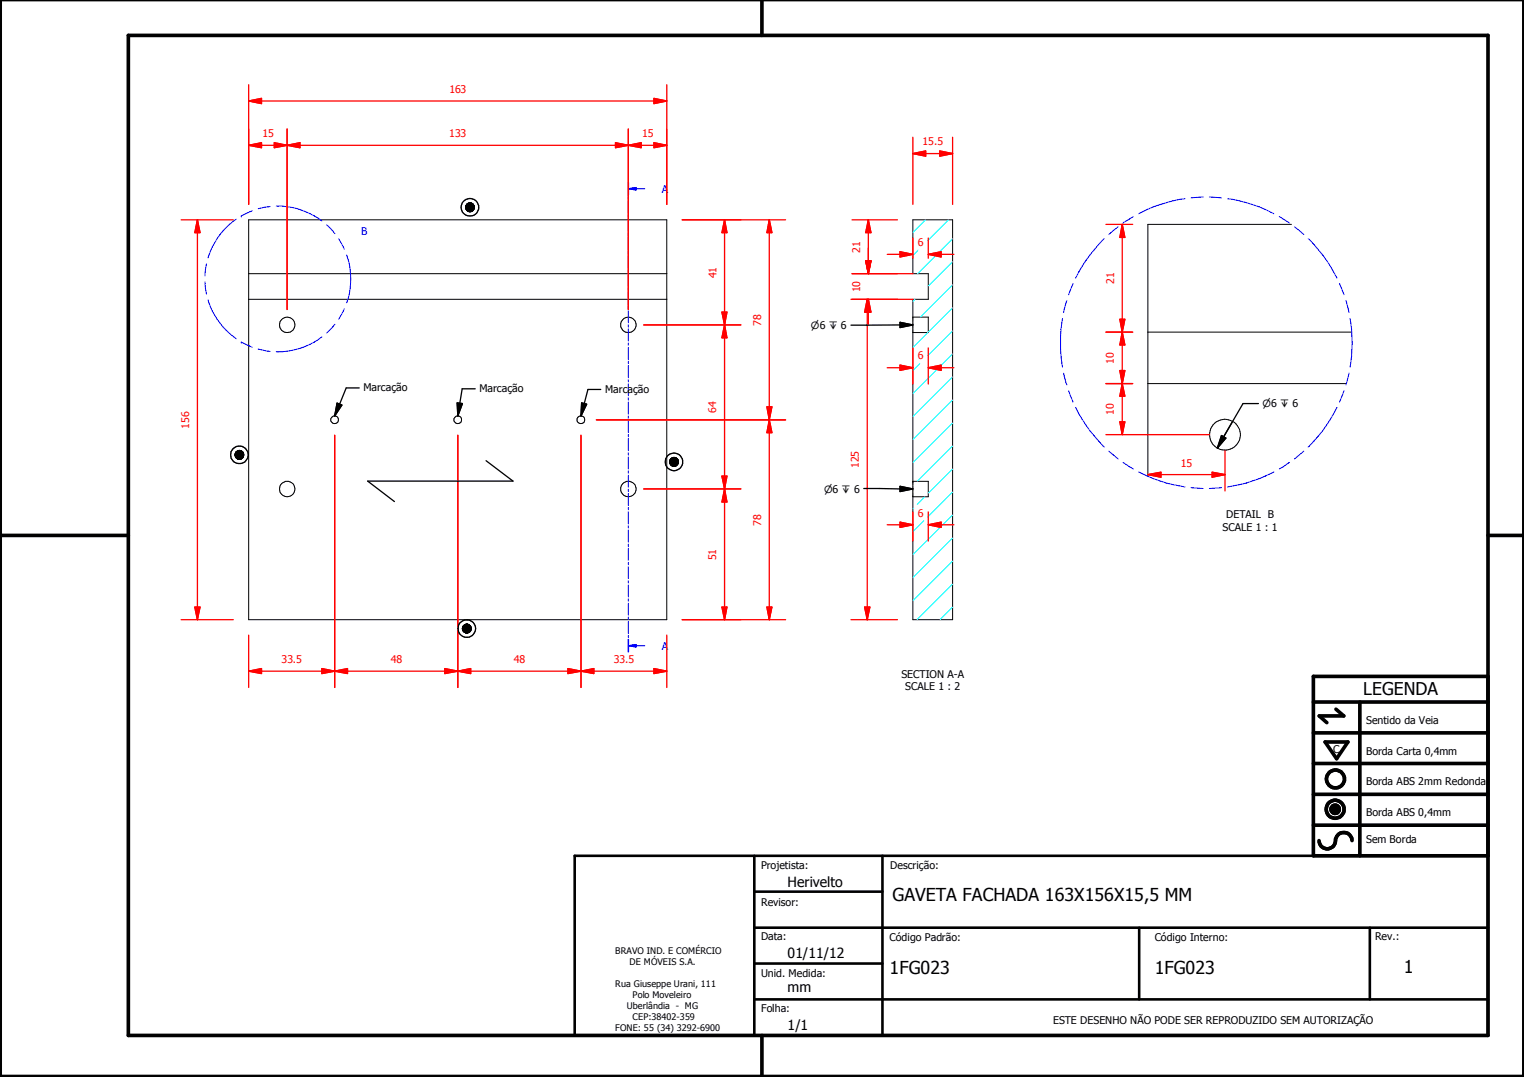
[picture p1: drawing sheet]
<svg xmlns="http://www.w3.org/2000/svg" width="297mm" height="210mm" viewBox="0 0 297 210" stroke-linecap="round" stroke-linejoin="round" font-family="sans-serif">
<g fill="none" stroke="#000" stroke-width=".19">
<path d="M90.9 39.9l1.4 .1zM91 39.8l1.3 .1zM91 39.8h1.2zM91.1 39.7l1.1 .1h-1.2zM91.1 39.7l1.1 .1zM91.1 39.7h1zM91.2 39.7h.9zM91.2 39.7h.8zM91.3 39.6l.7 .1zM91.3 39.6h.6zM91.4 39.6h.5zM91.4 39.6h.4z"/>
<path d="M91.5 39.5l.3 .1zM91.5 39.5h.2zM48.5 53.3h81.5M48.5 58.3h81.5M48.5 42.8h81.5v78h-81.5zM90.8 40.4l1.7 .1h-1.7zM90.8 40.4h1.7v.1zM90.8 40.3l1.7 .1zM90.8 40.2l1.7 .1zM90.8 40.5h1.7zM90.8 40.5l1.6 .1zM90.8 40.6h1.6v.1z"/>
<path d="M90.8 40.6l1.6 .1h-1.6zM90.8 40.1l1.6 .1zM90.8 40.7h1.6zM90.8 40.7l1.6 .1zM90.8 40l1.6 .1zM90.8 40.8h1.6zM90.8 40.8h1.5zM90.9 40h1.5zM90.9 40.8h1.4zM90.9 40.8l1.4 .1zM90.9 40.9h1.4zM90.9 40.9l1.3 .1z"/>
<path d="M91 41h1.2zM91 41l1.1 .1zM91.1 41.1h1zM91.1 41.1h.9zM91.2 41.1h.8zM91.2 41.1l.7 .1zM91.3 41.2h.6zM91.4 41.2h.5zM91.4 41.2h.4zM91.4 41.2h.3zM91.5 41.2h.2zM177.9 42.8h7.8v78h-7.8v-62.5h3v-5h-3z"/>
<path d="M251.7 43.7h-28v49.1M177.9 61.8h3v3h-3M223.7 74.8h38.7M223.7 64.7h39.8M45.8 88.6l1.7 .1zM45.8 88.6h1.7zM45.8 88.7l1.7 .1zM45.8 88.5l1.7 .1zM45.8 88.8h1.7zM45.8 88.8l1.7 .1zM45.9 88.4l1.6 .1zM45.9 88.3l1.6 .1z"/>
<path d="M45.9 88.9l1.6 .1zM45.9 89h1.6zM45.9 89l1.5 .1zM45.9 88.2l1.6 .1zM45.9 89.1h1.5zM45.9 89.1l1.4 .1zM46 88.1l1.4 .1zM46 88.1h1.3zM46 89.2h1.3zM46 89.2l1.2 .1zM46.1 88l1.2 .1h-1.3zM46.1 88l1.2 .1z"/>
<path d="M46.1 88h1.1zM46.1 89.3h1.1zM46.2 88h1zM46.2 89.3h1zM46.2 89.3l.9 .1zM46.3 87.9l.9 .1zM46.3 89.4h.8zM46.3 89.4h.7zM46.3 87.9h.8zM46.3 87.9h.7zM46.3 89.4l.6 .1zM46.4 87.8l.6 .1z"/>
<path d="M46.4 87.8h.5zM46.4 89.5h.5zM46.4 89.5h.4zM46.5 87.8h.4zM46.5 87.8h.3zM46.5 89.5h.3zM46.6 87.8h.2zM46.6 89.5h.2zM130.5 90l1.7 .1zM130.5 89.9l1.7 .1h-1.7zM130.5 89.9h1.7v.1zM130.5 90.1h1.7v.1z"/>
<path d="M130.5 90.1l1.7 .1h-1.6zM130.6 89.8l1.6 .1zM130.6 90.2h1.6zM130.6 90.2l1.6 .1zM130.6 89.7l1.6 .1zM130.6 89.7h1.6zM130.6 90.3h1.6zM130.6 90.3l1.5 .1zM130.6 89.6l1.6 .1zM130.6 89.6h1.5zM130.6 90.4h1.5zM130.6 90.4l1.4 .1z"/>
<path d="M130.7 89.5l1.4 .1zM130.7 90.5h1.3zM130.7 90.5l1.3 .1zM130.7 89.5h1.3zM130.7 90.6h1.3zM130.7 90.6h1.2zM130.8 89.4l1.2 .1zM130.8 89.4h1.1zM130.8 90.6h1.1zM130.8 90.6l1.1 .1zM130.9 89.3l1 .1zM130.9 89.3h1z"/>
<path d="M130.9 90.7h1zM130.9 90.7l.9 .1zM131 89.3h.9zM131 90.8h.8zM131 90.8h.7zM131 89.2l.8 .1zM131 89.2h.7zM131 90.8h.6zM131.1 89.2h.6zM131.1 89.2h.5zM131.1 90.8h.5zM131.1 90.8h.4z"/>
<path d="M131.2 89.2h.4zM131.2 89.2h.3zM131.2 90.8h.3zM131.3 89.2h.2zM131.3 90.8h.2zM177.9 93.8h.1M177.9 93.8h3v3h-3M90.1 122.5l1.7 .1zM90.1 122.4l1.7 .1zM90.1 122.6l1.7 .1zM90.2 122.3l1.6 .1zM90.2 122.7h1.6z"/>
<path d="M90.2 122.7l1.6 .1zM90.2 122.2l1.6 .1h-1.6zM90.2 122.2h1.6v.1zM90.2 122.2h1.6zM90.2 122.8l1.6 .1zM90.2 122.9h1.6zM90.2 122.9h1.5zM90.3 122.1l1.5 .1zM90.3 122.9h1.4zM90.3 122.9l1.3 .1zM90.3 122l1.4 .1zM90.3 123h1.3z"/>
<path d="M90.3 123l1.3 .1zM90.3 122h1.3zM90.3 123.1h1.3zM90.3 123.1h1.2zM90.4 121.9l1.2 .1h-1.3zM90.4 121.9l1.2 .1zM90.4 121.9h1.1zM90.4 123.1h1.1zM90.4 123.1l1.1 .1zM90.5 121.8l1 .1zM90.5 121.8h1zM90.5 123.2h1z"/>
<path d="M90.5 123.2h.9zM90.6 121.8h.9zM90.6 123.2h.8zM90.6 123.2l.8 .1zM90.6 121.7l.8 .1zM90.6 121.7h.8zM90.6 123.3h.8zM90.6 123.3h.6zM90.7 121.7h.7zM90.7 121.7h.5zM90.7 123.3h.5zM90.7 123.3h.4z"/>
<path d="M90.8 121.7h.4zM90.8 121.7h.3zM90.8 123.3h.3zM90.8 123.3l.3 .1zM90.9 121.7h.2zM90.9 123.4h.2zM259.4 157.6l1.6 .1zM259.4 157.7l1.6 .1zM259.4 157.8l1.6 .1zM259.4 157.9h1.6v.1zM259.4 157.9l1.6 .1h-1.5zM259.4 157.6h1.6z"/>
<path d="M259.5 158h1.5zM259.5 158l1.4 .1zM259.5 157.5l1.5 .1zM259.5 158.1h1.4zM259.5 157.4l1.5 .1zM259.5 158.1l1.4 .1zM259.5 157.3l1.4 .1zM259.6 158.2h1.3zM259.6 158.2h1.2zM259.6 157.2l1.3 .1zM259.6 158.2l1.2 .1zM259.6 157.2h1.3z"/>
<path d="M259.7 158.3h1.1zM259.7 158.3l1 .1zM259.7 157.1l1.1 .1zM259.7 157.1h1.1zM259.8 158.4h.9zM259.8 158.4h.8zM259.8 157.1h1zM259.8 157.1h.9zM259.8 158.4l.8 .1zM259.8 157l.9 .1zM259.8 157h.8zM259.9 158.5h.7z"/>
<path d="M259.9 158.5h.6zM259.9 157h.7zM260 158.5h.5zM260 158.5h.4zM260 157h.6zM260.1 158.5h.3zM260.1 158.5h.2zM260.1 156.9l.4 .1zM260.1 156.9h.3zM260.1 156.9h.2z"/>
<circle cx="56" cy="63.3" r="1.52"/>
<circle cx="122.5" cy="63.3" r="1.51"/>
<circle cx="56" cy="95.3" r="1.51"/>
<circle cx="65.2" cy="81.8" r=".75"/>
<circle cx="89.2" cy="81.8" r=".75"/>
<circle cx="113.2" cy="81.8" r=".77"/>
<circle cx="122.5" cy="95.3" r="1.5"/>
<circle cx="238.8" cy="84.7" r="3"/>
</g>
<g fill="#000">
<path d="M90.9 39.9l1.4 .1zM91 39.8l1.3 .1zM91 39.8h1.2zM91.1 39.7l1.1 .1h-1.2zM91.1 39.7l1.1 .1zM91.1 39.7h1zM91.2 39.7h.9zM91.2 39.7h.8zM91.3 39.6l.7 .1zM91.3 39.6h.6zM91.4 39.6h.5zM91.4 39.6h.4z"/>
<path d="M91.5 39.5l.3 .1zM91.5 39.5h.2zM90.8 40.4l1.7 .1h-1.7zM90.8 40.4h1.7v.1zM90.8 40.3l1.7 .1zM90.8 40.2l1.7 .1zM90.8 40.1l1.6 .1zM90.8 40l1.6 .1zM90.9 40h1.5zM91.4 41.2h.3zM91.5 41.2h.2zM91.4 41.2h.4z"/>
<path d="M91.3 41.2h.6zM91.4 41.2h.5zM91.2 41.1l.7 .1zM91.1 41.1h.9zM91.2 41.1h.8zM91 41l1.1 .1zM91.1 41.1h1zM91 41h1.2zM90.9 40.9l1.3 .1zM90.9 40.8l1.4 .1zM90.9 40.9h1.4zM90.8 40.8h1.5z"/>
<path d="M90.9 40.8h1.4zM90.8 40.7l1.6 .1zM90.8 40.8h1.6zM90.8 40.5l1.6 .1zM90.8 40.6h1.6v.1zM90.8 40.6l1.6 .1h-1.6zM90.8 40.7h1.6zM90.8 40.5h1.7zM45.8 88.6l1.7 .1zM45.8 88.6h1.7zM45.8 88.5l1.7 .1zM45.9 88.4l1.6 .1z"/>
<path d="M45.9 88.3l1.6 .1zM45.9 88.2l1.6 .1zM46 88.1l1.4 .1zM46 88.1h1.3zM46.1 88l1.2 .1h-1.3zM46.1 88l1.2 .1zM46.1 88h1.1zM46.2 88h1zM46.3 87.9l.9 .1zM46.3 87.9h.8zM46.3 87.9h.7zM46.4 87.8l.6 .1z"/>
<path d="M46.4 87.8h.5zM46.5 87.8h.4zM46.5 87.8h.3zM46.6 87.8h.2zM46.5 89.5h.3zM46.6 89.5h.2zM46.4 89.5h.4zM46.3 89.4l.6 .1zM46.4 89.5h.5zM46.3 89.4h.7zM46.2 89.3l.9 .1zM46.3 89.4h.8z"/>
<path d="M46.1 89.3h1.1zM46.2 89.3h1zM46 89.2l1.2 .1zM46 89.2h1.3zM45.9 89.1l1.4 .1zM45.9 89l1.5 .1zM45.9 89.1h1.5zM45.8 88.8l1.7 .1zM45.9 88.9l1.6 .1zM45.9 89h1.6zM45.8 88.7l1.7 .1zM45.8 88.8h1.7z"/>
<path d="M130.5 90l1.7 .1zM130.5 89.9l1.7 .1h-1.7zM130.5 89.9h1.7v.1zM130.6 89.8l1.6 .1zM130.6 89.7l1.6 .1zM130.6 89.7h1.6zM130.6 89.6l1.6 .1zM130.6 89.6h1.5zM130.7 89.5l1.4 .1zM130.7 89.5h1.3zM130.8 89.4l1.2 .1zM130.8 89.4h1.1z"/>
<path d="M130.9 89.3l1 .1zM130.9 89.3h1zM131 89.3h.9zM131 89.2l.8 .1zM131 89.2h.7zM131.1 89.2h.6zM131.1 89.2h.5zM131.2 89.2h.4zM131.2 89.2h.3zM131.3 89.2h.2zM131.2 90.8h.3zM131.3 90.8h.2z"/>
<path d="M131.1 90.8h.4zM131 90.8h.6zM131.1 90.8h.5zM131 90.8h.7zM130.9 90.7l.9 .1zM131 90.8h.8zM130.8 90.6l1.1 .1zM130.9 90.7h1zM130.7 90.6h1.2zM130.8 90.6h1.1zM130.7 90.5l1.3 .1zM130.7 90.6h1.3z"/>
<path d="M130.6 90.4l1.4 .1zM130.7 90.5h1.3zM130.6 90.3l1.5 .1zM130.6 90.4h1.5zM130.6 90.2l1.6 .1zM130.6 90.3h1.6zM130.5 90.1h1.7v.1zM130.5 90.1l1.7 .1h-1.6zM130.6 90.2h1.6zM90.1 122.5l1.7 .1zM90.1 122.4l1.7 .1zM90.2 122.3l1.6 .1z"/>
<path d="M90.2 122.2l1.6 .1h-1.6zM90.2 122.2h1.6v.1zM90.2 122.2h1.6zM90.3 122.1l1.5 .1zM90.3 122l1.4 .1zM90.3 122h1.3zM90.4 121.9l1.2 .1h-1.3zM90.4 121.9l1.2 .1zM90.4 121.9h1.1zM90.5 121.8l1 .1zM90.5 121.8h1zM90.6 121.8h.9z"/>
<path d="M90.6 121.7l.8 .1zM90.6 121.7h.8zM90.7 121.7h.7zM90.7 121.7h.5zM90.8 121.7h.4zM90.8 121.7h.3zM90.9 121.7h.2zM90.8 123.3l.3 .1zM90.9 123.4h.2zM90.7 123.3h.4zM90.8 123.3h.3zM90.6 123.3h.6z"/>
<path d="M90.7 123.3h.5zM90.6 123.2l.8 .1zM90.6 123.3h.8zM90.5 123.2h.9zM90.6 123.2h.8zM90.4 123.1l1.1 .1zM90.5 123.2h1zM90.3 123.1h1.2zM90.4 123.1h1.1zM90.3 123l1.3 .1zM90.3 123.1h1.3zM90.3 122.9l1.3 .1z"/>
<path d="M90.3 123h1.3zM90.2 122.9h1.5zM90.3 122.9h1.4zM90.2 122.7l1.6 .1zM90.2 122.8l1.6 .1zM90.2 122.9h1.6zM90.1 122.6l1.7 .1zM90.2 122.7h1.6zM259.4 157.6h1.6zM259.5 157.5l1.5 .1zM259.5 157.4l1.5 .1zM259.5 157.3l1.4 .1z"/>
<path d="M259.6 157.2l1.3 .1zM259.6 157.2h1.3zM259.7 157.1l1.1 .1zM259.7 157.1h1.1zM259.8 157.1h1zM259.8 157.1h.9zM259.8 157l.9 .1zM259.8 157h.8zM259.9 157h.7zM260 157h.6zM260.1 156.9l.4 .1zM260.1 156.9h.3z"/>
<path d="M260.1 156.9h.2zM260.1 158.5h.2zM260 158.5h.4zM260.1 158.5h.3zM259.9 158.5h.6zM260 158.5h.5zM259.8 158.4l.8 .1zM259.9 158.5h.7zM259.8 158.4h.8zM259.7 158.3l1 .1zM259.8 158.4h.9zM259.6 158.2l1.2 .1z"/>
<path d="M259.7 158.3h1.1zM259.6 158.2h1.2zM259.5 158.1l1.4 .1zM259.6 158.2h1.3zM259.5 158l1.4 .1zM259.5 158.1h1.4zM259.4 157.9l1.6 .1h-1.5zM259.5 158h1.5zM259.4 157.6l1.6 .1zM259.4 157.7l1.6 .1zM259.4 157.8l1.6 .1zM259.4 157.9h1.6v.1z"/>
</g>
<g fill="none" stroke="#000" stroke-width=".71">
<path d="M148.5 0v6.9M297 -.1v209.9h-297v-209.9M25 6.9h265v194.9h-265zM0 104.4h25M290 104.4h7M256 136.8h34M260.4 138.2l1.5 1.3h-4.8l1.5 1.3M265 136.8v30M290 131.8h-34v35h34M256 154.8h34M256 148.8h34M256 142.8h34"/>
<path d="M258.3 144.6h4.4l-2.2 3.3zM256 160.8h34M257.1 163.8a1.62 1.62 0 0 0 1.8 1.6 1.62 1.62 0 0 0 1.4-1.9 1.63 1.63 0 0 1 1.7-1.2 1.63 1.63 0 0 1 1.5 1.5M148.5 201.8v8"/>
<circle cx="260.2" cy="157.7" r="1.76"/>
<circle cx="260.2" cy="157.7" r=".82"/>
<circle cx="260.3" cy="151.8" r="1.76"/>
</g>
<path d="M112 166.8h178v35h-178zM147 173.8h25M147 166.8v35M172 166.8v35M147 194.8h143M147 180.8h143M147 187.8h25M222 180.8v14M267 180.8v14" fill="none" stroke="#000" stroke-width=".51"/>
<g fill="none" stroke="#00f" stroke-width=".19">
<path d="M122.5 35.6v2.4M122.5 38.4v.4M122.5 39.2v2.3M122.5 36.8h1.5M122.5 41.9v.4M122.5 42.7v2.4M122.5 45.5v.4M122.5 46.3v2.4M122.5 49v.5M122.5 49.9v2.3M122.5 52.6v.4M122.5 53.4v2.4"/>
<path d="M122.5 56.2v.4M122.5 57v2.4M122.5 59.7v.5M122.5 60.5v2.4M122.5 63.3v.5M122.5 64.1v2.4M122.5 66.8v.5M122.5 67.7v2.4M122.5 70.4v.5M122.5 71.2v2.4M122.5 74v.4M122.5 74.8v2.3"/>
<path d="M122.5 77.5v.5M122.5 78.4v2.3M122.5 81.1v.4M122.5 81.9v2.4M122.5 84.7v.4M122.5 85.5v2.3M122.5 88.2v.5M122.5 89.1v2.3M122.5 91.8v.4M122.5 92.6v2.4M122.5 95.3v.5M122.5 96.2v2.3"/>
<path d="M122.5 98.9v.5M122.5 99.7v2.4M122.5 102.4v.5M122.5 103.3v2.4M122.5 106v.5M122.5 106.8v2.4M122.5 109.6v.5M122.5 110.4v2.4M122.5 113.2v.4M122.5 114v2.3M122.5 116.7v.5M122.5 117.6v2.3"/>
<path d="M122.5 120.3v.4M122.5 121.1v2.4M122.5 123.8v.5M122.5 124.7v2.3"/>
</g>
<path d="M122.5 35.6v2.4M122.5 124.7v2.3" fill="none" stroke="#00f" stroke-width=".3"/>
<path d="M122.5 36.8l1.5-.3v.5z" fill="#00f"/>
<path d="M122.5 36.8l1.5-.3v.5zM124 36.8h1.7M122.5 125.9h1.5" fill="none" stroke="#00f" stroke-width=".19"/>
<path d="M122.5 125.9l1.5-.3v.5z" fill="#00f"/>
<g fill="none" stroke="#00f" stroke-width=".19">
<path d="M40 54.9l.3 2.4M40.3 51.4l-.3 2.4M40.6 58.5a14.3 14.3 0 0 0 5.5 7.5M46.1 42.7a14.1 14.1 0 0 0-5.5 7.5M47 42.1h.1M49.2 41.1l-2.2 1M52.7 40.3l-2.4 .4M53.8 40.2a14.5 14.5 0 0 1 8.9 2.9M63.7 43.8l1.6 1.8M66 46.5l1.1 2.1M67.6 49.7a13.9 13.9 0 0 1 0 9.3M47 66.7h.1"/>
<path d="M47 66.7l2.2 1M50.3 68l2.4 .5M62.7 65.7a13.8 13.8 0 0 1-8.9 2.8M65.3 63.2l-1.6 1.7M67.1 60.2l-1.1 2M122.5 125.9l1.5-.3v.5zM124 125.9h1.7"/>
</g>
<g fill="none" stroke="#0ff" stroke-width=".19">
<path d="M178.3 58.3l-.4 .5M178.9 48.8l-1 1M180.4 42.8l-2.5 2.5M184.9 42.8l-4.1 4.1M185.7 60l-4.8 4.7M185.7 55.5l-6.3 6.3M185.7 51l-4.8 4.8M185.7 46.5l-6.8 6.8M179.3 70.9l-1.4 1.3M180.8 64.8l-2.9 2.9M185.7 77.9l-7.8 7.8M185.7 73.4l-7.8 7.8"/>
<path d="M185.7 69l-7.8 7.7M185.7 64.5l-4.9 4.8M178.1 99l-.2 .1M180.3 96.8l-1.5 1.5M185.7 91.4l-4.8 4.7M185.7 86.9l-6.9 6.9M185.7 82.4l-7.8 7.8M185.7 95.9l-4.9 4.9M180.1 101.5l-2.2 2.1M185.7 118.3l-2.5 2.5M185.7 113.8l-7 7M185.7 109.3l-7.8 7.8"/>
<path d="M185.7 104.9l-7.8 7.7M185.7 100.4l-7.8 7.7"/>
</g>
<path d="M38.5 118.3v2.5" fill="none" stroke="#f00" stroke-width=".25"/>
<path d="M38 118.3h1l-.5 2.5z" fill="#f00"/>
<path d="M38.5 42.8v2.5M38 118.3h1l-.5 2.5z" fill="none" stroke="#f00" stroke-width=".25"/>
<path d="M38.5 42.8l.5 2.5h-1z" fill="#f00"/>
<path d="M48.5 28.3h2.5M35.3 42.8h10.2M38.5 42.8l.5 2.5h-1zM38.5 45.3v73M35.3 120.8h10.2" fill="none" stroke="#f00" stroke-width=".25"/>
<path d="M48.5 28.3l2.5-.5v1z" fill="#f00"/>
<path d="M48.5 28.3l2.5-.5v1zM53.5 28.3h2.5" fill="none" stroke="#f00" stroke-width=".25"/>
<path d="M53.5 27.8l2.5 .5-2.5 .5z" fill="#f00"/>
<path d="M48.5 25.1v14.7M51 28.3h2.5M53.5 27.8l2.5 .5-2.5 .5zM56 28.3h2.5M56 25.1v35.2" fill="none" stroke="#f00" stroke-width=".25"/>
<path d="M56 28.3l2.5-.5v1z" fill="#f00"/>
<path d="M56 28.3l2.5-.5v1zM120 28.3h2.5" fill="none" stroke="#f00" stroke-width=".25"/>
<path d="M120 27.8l2.5 .5-2.5 .5z" fill="#f00"/>
<path d="M56 25.1v35.2M58.5 28.3h61.5M120 27.8l2.5 .5-2.5 .5zM122.5 28.3h2.5M122.5 25.1v35.2" fill="none" stroke="#f00" stroke-width=".25"/>
<path d="M122.5 28.3l2.5-.5v1z" fill="#f00"/>
<path d="M122.5 28.3l2.5-.5v1zM127.5 28.3h2.5" fill="none" stroke="#f00" stroke-width=".25"/>
<path d="M127.5 27.8l2.5 .5-2.5 .5z" fill="#f00"/>
<path d="M48.5 19.7h2.5M122.5 25.1v35.2M125 28.3h2.5M127.5 27.8l2.5 .5-2.5 .5zM130 25.1v14.7" fill="none" stroke="#f00" stroke-width=".25"/>
<path d="M48.5 19.7l2.5-.5v1z" fill="#f00"/>
<path d="M48.5 19.7l2.5-.5v1zM127.5 19.7h2.5" fill="none" stroke="#f00" stroke-width=".25"/>
<path d="M127.5 19.2l2.5 .5-2.5 .5z" fill="#f00"/>
<path d="M48.5 16.5v23.3M51 19.7h76.5M127.5 19.2l2.5 .5-2.5 .5zM130 16.5v23.3M48.5 130.8h2.5" fill="none" stroke="#f00" stroke-width=".25"/>
<path d="M48.5 130.8l2.5-.5v1z" fill="#f00"/>
<path d="M48.5 130.8l2.5-.5v1zM62.7 130.8h2.5" fill="none" stroke="#f00" stroke-width=".25"/>
<path d="M62.7 130.3l2.5 .5-2.5 .5z" fill="#f00"/>
<path d="M65.2 84.8v49.2M48.5 123.8v10.2M51 130.8h11.7M62.7 130.3l2.5 .5-2.5 .5zM65.2 130.8h2.5" fill="none" stroke="#f00" stroke-width=".25"/>
<path d="M65.2 130.8l2.5-.5v1z" fill="#f00"/>
<path d="M65.2 130.8l2.5-.5v1zM86.7 130.8h2.5" fill="none" stroke="#f00" stroke-width=".25"/>
<path d="M86.7 130.3l2.5 .5-2.5 .5z" fill="#f00"/>
<path d="M65.2 84.8v49.2M89.2 84.8v49.2M67.7 130.8h19M86.7 130.3l2.5 .5-2.5 .5zM89.2 130.8h2.5" fill="none" stroke="#f00" stroke-width=".25"/>
<path d="M89.2 130.8l2.5-.5v1z" fill="#f00"/>
<path d="M89.2 130.8l2.5-.5v1zM110.7 130.8h2.5" fill="none" stroke="#f00" stroke-width=".25"/>
<path d="M110.7 130.3l2.5 .5-2.5 .5z" fill="#f00"/>
<path d="M89.2 84.8v49.2M113.2 84.8v49.2M91.7 130.8h19M110.7 130.3l2.5 .5-2.5 .5zM113.2 130.8h2.5" fill="none" stroke="#f00" stroke-width=".25"/>
<path d="M113.2 130.8l2.5-.5v1z" fill="#f00"/>
<path d="M113.2 130.8l2.5-.5v1zM127.5 130.8h2.5" fill="none" stroke="#f00" stroke-width=".25"/>
<path d="M127.5 130.3l2.5 .5-2.5 .5z" fill="#f00"/>
<path d="M113.2 84.8v49.2M141.2 118.3v2.5M115.7 130.8h11.8M127.5 130.3l2.5 .5-2.5 .5zM130 123.8v10.2" fill="none" stroke="#f00" stroke-width=".25"/>
<path d="M140.7 118.3h1l-.5 2.5z" fill="#f00"/>
<path d="M141.2 95.3v2.5M140.7 118.3h1l-.5 2.5z" fill="none" stroke="#f00" stroke-width=".25"/>
<path d="M141.2 95.3l.5 2.5h-1z" fill="#f00"/>
<path d="M125.5 95.3h18.9M141.2 95.3l.5 2.5h-1zM141.2 92.8v2.5M141.2 97.8v20.5M133 120.8h11.4" fill="none" stroke="#f00" stroke-width=".25"/>
<path d="M140.7 92.8h1l-.5 2.5z" fill="#f00"/>
<path d="M141.2 63.3v2.5M140.7 92.8h1l-.5 2.5z" fill="none" stroke="#f00" stroke-width=".25"/>
<path d="M141.2 63.3l.5 2.5h-1z" fill="#f00"/>
<path d="M125.5 63.3h18.9M141.2 63.3l.5 2.5h-1zM141.2 60.8v2.5M141.2 65.8v27M125.5 95.3h18.9" fill="none" stroke="#f00" stroke-width=".25"/>
<path d="M140.7 60.8h1l-.5 2.5z" fill="#f00"/>
<path d="M141.2 42.8v2.5M140.7 60.8h1l-.5 2.5z" fill="none" stroke="#f00" stroke-width=".25"/>
<path d="M141.2 42.8l.5 2.5h-1z" fill="#f00"/>
<path d="M133 42.8h11.4M141.2 42.8l.5 2.5h-1zM141.2 45.3v15.5M125.5 63.3h18.9M149.9 118.3v2.5" fill="none" stroke="#f00" stroke-width=".25"/>
<path d="M149.5 118.3h.9l-.5 2.5z" fill="#f00"/>
<path d="M149.9 81.8v2.5M149.5 118.3h.9l-.5 2.5z" fill="none" stroke="#f00" stroke-width=".25"/>
<path d="M149.9 81.8l.5 2.5h-.9z" fill="#f00"/>
<path d="M149.9 79.3v2.5M116.2 81.8h36.9M149.9 81.8l.5 2.5h-.9zM149.9 84.3v34M133 120.8h20.1" fill="none" stroke="#f00" stroke-width=".25"/>
<path d="M149.5 79.3h.9l-.5 2.5z" fill="#f00"/>
<path d="M149.9 42.8v2.5M149.5 79.3h.9l-.5 2.5z" fill="none" stroke="#f00" stroke-width=".25"/>
<path d="M149.9 42.8l.5 2.5h-.9z" fill="#f00"/>
<path d="M133 42.8h20.1M149.9 42.8l.5 2.5h-.9zM149.9 45.3v34M169.2 42.8v2.5M116.2 81.8h36.9" fill="none" stroke="#f00" stroke-width=".25"/>
<path d="M65.7 78.6l.9 .4-1.4 2.1zM70 75.6h-2.5l-2.3 5.5M89.1 78.5l1 .2-.9 2.4zM92.6 75.8h-2.5l-.9 5.3M113.4 78.5l.9 .3-1.1 2.3zM117.1 75.9h-2.5l-1.4 5.2" fill="none" stroke="#000" stroke-width=".25"/>
<path d="M65.7 78.6l.9 .4-1.4 2.1zM89.1 78.5l1 .2-.9 2.4zM113.4 78.5l.9 .3-1.1 2.3z" fill="#000"/>
<path d="M169.2 42.8l.6 2.5h-1.1z" fill="#f00"/>
<path d="M169.2 42.8l.6 2.5h-1.1zM169.2 50.8v2.5" fill="none" stroke="#f00" stroke-width=".25"/>
<path d="M168.7 50.8h1.1l-.6 2.5z" fill="#f00"/>
<path d="M166.1 42.8h8.8M166.1 53.3h8.8M168.7 50.8h1.1l-.6 2.5zM169.2 45.3v8" fill="none" stroke="#f00" stroke-width=".25"/>
<path d="M168.7 50.8h1.1l-.6 2.5z" fill="#f00"/>
<path d="M168.7 50.8h1.1l-.6 2.5zM169.2 58.3v2.5" fill="none" stroke="#f00" stroke-width=".25"/>
<path d="M169.2 58.3l.6 2.5h-1.1z" fill="#f00"/>
<path d="M166.1 53.3h11.8M166.1 58.3h11.8M169.2 58.3l.6 2.5h-1.1zM169.2 48.3v2.5M169.2 60.8v2.5M169 118.3v2.5" fill="none" stroke="#f00" stroke-width=".25"/>
<path d="M168.5 118.3h1l-.5 2.5z" fill="#f00"/>
<path d="M169 58.3v2.5M168.5 118.3h1l-.5 2.5z" fill="none" stroke="#f00" stroke-width=".25"/>
<path d="M169 58.3l.5 2.5h-1z" fill="#f00"/>
<path d="M165.9 58.3h9M169 58.3l.5 2.5h-1zM175.4 49.6h2.5M169 60.8v57.5M165.9 120.8h9" fill="none" stroke="#f00" stroke-width=".25"/>
<path d="M175.4 49.1l2.5 .5-2.5 .5z" fill="#f00"/>
<path d="M175.4 49.1l2.5 .5-2.5 .5zM180.9 49.6h2.5" fill="none" stroke="#f00" stroke-width=".25"/>
<path d="M180.9 49.6l2.5-.5v1z" fill="#f00"/>
<path d="M172.9 49.6h2.5M177.9 46.4v3.9M180.9 49.6l2.5-.5v1zM180.9 46.4v3.9M183.4 49.6h2.5M180.9 71.7h2.5" fill="none" stroke="#f00" stroke-width=".25"/>
<path d="M180.9 71.7l2.5-.5v1z" fill="#f00"/>
<path d="M175.4 71.7h2.5M180.9 71.7l2.5-.5v1z" fill="none" stroke="#f00" stroke-width=".25"/>
<path d="M175.4 71.2l2.5 .5-2.5 .5z" fill="#f00"/>
<path d="M172.9 71.7h2.5M175.4 71.2l2.5 .5-2.5 .5zM177.9 67.8v7M180.9 67.8v7M183.4 71.7h2.5M180.9 102.3h2.5" fill="none" stroke="#f00" stroke-width=".25"/>
<path d="M180.9 102.3l2.5-.5v1z" fill="#f00"/>
<path d="M175.4 102.3h2.5M180.9 102.3l2.5-.5v1z" fill="none" stroke="#f00" stroke-width=".25"/>
<path d="M175.4 101.8l2.5 .5-2.5 .5z" fill="#f00"/>
<path d="M183.2 29.9h2.5M177.9 99.8v5.7M180.9 99.8v5.7M172.9 102.3h2.5M175.4 101.8l2.5 .5-2.5 .5zM183.4 102.3h2.5" fill="none" stroke="#f00" stroke-width=".25"/>
<path d="M175.4 62.8l2.5 .5-2.5 .5zM177.9 63.3l-12 .1M168.4 95.2l9.5 .1M175.4 94.8l2.5 .5-2.5 .5z" fill="none" stroke="#000" stroke-width=".25"/>
<path d="M175.4 62.8l2.5 .5-2.5 .5zM175.4 94.8l2.5 .5-2.5 .5z" fill="#000"/>
<path d="M183.2 29.4l2.5 .5-2.5 .5z" fill="#f00"/>
<path d="M177.9 29.9h2.5M183.2 29.4l2.5 .5-2.5 .5z" fill="none" stroke="#f00" stroke-width=".25"/>
<path d="M177.9 29.9l2.5-.5v1z" fill="#f00"/>
<path d="M177.9 29.9l2.5-.5v1zM177.9 26.8v13M180.4 29.9h2.8M185.7 26.8v13M218.7 82.2v2.5" fill="none" stroke="#f00" stroke-width=".25"/>
<g fill="none" stroke="#00f" stroke-width=".19">
<path d="M231 38.7l-3.7 .8a22.6 22.6 0 0 0-5.3 2.2M234.5 38.4l-2.3 .2M235.7 38.4l2.4 .2M239.3 38.7l3.6 .8a22.6 22.6 0 0 1 5.4 2.2M207.9 58.6l-.6 2.3M209.1 55.2l-.8 2.2M215.2 46.5a29.1 29.1 0 0 0-5.6 7.7M217.9 44.2l-1.8 1.5M220.9 42.2l-2 1.3M249.3 42.2l2 1.3M252.3 44.2l1.8 1.5M255 46.5a26.6 26.6 0 0 1 5.6 7.7"/>
<path d="M261.1 55.2l.9 2.2M262.3 58.6l.6 2.3M207.1 62.1a27.5 27.5 0 0 0 0 9.4M207.3 72.7l.6 2.3M208.3 76.2l.8 2.2M209.6 79.4a30.1 30.1 0 0 0 5.6 7.7M260.6 79.4a27.5 27.5 0 0 1-5.6 7.7M262 76.2l-.9 2.2M262.9 72.7l-.6 2.3M263.1 62.1a26.8 26.8 0 0 1 0 9.4M216.1 87.9l1.8 1.6M218.9 90.1l2 1.3"/>
<path d="M222 92a30.2 30.2 0 0 0 9 2.9M232.2 95l2.3 .2M238.1 95l-2.4 .2M248.3 92a30.2 30.2 0 0 1-9 2.9M251.3 90.1l-2 1.3M254.1 87.9l-1.8 1.6"/>
</g>
<path d="M245.3 78.7h-3l-5 8.6M238.1 84.9l.8 .5-1.6 1.9z" fill="none" stroke="#000" stroke-width=".25"/>
<path d="M238.1 84.9l.8 .5-1.6 1.9z" fill="#000"/>
<path d="M218.3 82.2h.9l-.5 2.5z" fill="#f00"/>
<path d="M218.7 74.8v2.4M218.3 82.2h.9l-.5 2.5z" fill="none" stroke="#f00" stroke-width=".25"/>
<path d="M218.7 74.8l.5 2.4h-.9z" fill="#f00"/>
<path d="M215.6 74.8h5.2M218.7 74.8l.5 2.4h-.9zM218.7 72.2v2.6M218.7 77.2v5M215.6 84.7h20.2" fill="none" stroke="#f00" stroke-width=".25"/>
<path d="M218.3 72.2h.9l-.5 2.6z" fill="#f00"/>
<path d="M218.3 72.2h.9l-.5 2.6zM218.7 64.7v2.5" fill="none" stroke="#f00" stroke-width=".25"/>
<path d="M218.7 64.7l.5 2.5h-.9z" fill="#f00"/>
<path d="M215.6 74.8h5.2M215.6 64.7h5.2M218.7 64.7l.5 2.5h-.9zM218.7 62.2v2.5M218.7 67.2v5" fill="none" stroke="#f00" stroke-width=".25"/>
<path d="M218.3 62.2h.9l-.5 2.5z" fill="#f00"/>
<path d="M218.7 43.7v2.6M218.3 62.2h.9l-.5 2.5z" fill="none" stroke="#f00" stroke-width=".25"/>
<path d="M218.7 43.7l.5 2.6h-.9z" fill="#f00"/>
<path d="M215.6 43.7h5.2M218.7 43.7l.5 2.6h-.9zM218.7 46.3v15.9M215.6 64.7h5.2M223.7 92.5h2.6" fill="none" stroke="#f00" stroke-width=".25"/>
<path d="M223.7 92.5l2.6-.5v1z" fill="#f00"/>
<path d="M223.7 92.5l2.6-.5v1zM236.3 92.5h2.5" fill="none" stroke="#f00" stroke-width=".25"/>
<path d="M236.3 92l2.5 .5-2.5 .5z" fill="#f00"/>
<path d="M226.3 92.5h10M236.3 92l2.5 .5-2.5 .5zM238.8 87.7v8" fill="none" stroke="#f00" stroke-width=".25"/>
<g fill="none" stroke="#000" stroke-width=".25">
<path d="M94.7 89.8l5.3 4h-28.3l5.2 3.9"/>
<circle cx="91.6" cy="40.4" r="1.71"/>
<circle cx="91.6" cy="40.4" r=".86"/>
<circle cx="46.6" cy="88.7" r=".84"/>
<circle cx="46.7" cy="88.6" r="1.7"/>
<circle cx="131.4" cy="90" r=".85"/>
<circle cx="131.4" cy="90" r="1.71"/>
<circle cx="91" cy="122.5" r=".84"/>
<circle cx="91" cy="122.5" r="1.71"/>
</g>
<g font-size="3.5">
<text x="173.9" y="175.7">GAVETA FACHADA 163X156X15,5 MM</text>
<text x="173.4" y="189.7">1FG023</text>
<text x="225.1" y="189.7">1FG023</text>
<text x="273.6" y="189.7">1</text>
</g>
<text font-size="3.4" x="265.7" y="135.4">LEGENDA</text>
<g font-size="2.7">
<text x="153.5" y="172.8">Herivelto</text>
<text x="153.5" y="186.6">01/11/12</text>
<text x="153.5" y="193.4">mm</text>
<text x="153.5" y="200.8">1/1</text>
</g>
<g font-size="2.1" fill="#f00">
<text x="87.6" y="18.1">163</text>
<text x="51.1" y="26.7">15</text>
<text x="87.5" y="26.7">133</text>
<text x="125.1" y="26.7">15</text>
<text x="179.8" y="28.3">15.5</text>
<text x="178.9" y="48">6</text>
<text x="167.7" y="49.2" transform="rotate(-90 167.7 49.2)">21</text>
<text x="139.7" y="54.2" transform="rotate(-90 139.7 54.2)">41</text>
<text x="167.6" y="57" transform="rotate(-90 167.6 57)">10</text>
<text x="217.2" y="55.4" transform="rotate(-90 217.2 55.4)">21</text>
<text x="148.4" y="63.5" transform="rotate(-90 148.4 63.5)">78</text>
<text x="178.9" y="70.1">6</text>
<text x="217.1" y="70.9" transform="rotate(-90 217.1 70.9)">10</text>
<text x="36.9" y="83.6" transform="rotate(-90 36.9 83.6)">156</text>
<text x="139.6" y="80.5" transform="rotate(-90 139.6 80.5)">64</text>
<text x="217.1" y="80.9" transform="rotate(-90 217.1 80.9)">10</text>
<text x="167.4" y="91.3" transform="rotate(-90 167.4 91.3)">125</text>
<text x="230.2" y="90.9">15</text>
<text x="178.9" y="100.7">6</text>
<text x="148.4" y="102.5" transform="rotate(-90 148.4 102.5)">78</text>
<text x="139.6" y="109.2" transform="rotate(-90 139.6 109.2)">51</text>
<text x="54.9" y="129.2">33.5</text>
<text x="76.2" y="129.2">48</text>
<text x="100.2" y="129.2">48</text>
<text x="119.6" y="129.2">33.5</text>
</g>
<g font-size="2.1" fill="#00f">
<text x="129" y="37.6">A</text>
<text x="70.4" y="45.9">B</text>
<text x="129" y="126.6">A</text>
</g>
<g font-size="2.1">
<text x="70.8" y="76.2">Marcação</text>
<text x="93.4" y="76.4">Marcação</text>
<text x="117.9" y="76.5">Marcação</text>
<text x="239" y="101">DETAIL B</text>
<text x="238.3" y="103.5">SCALE 1 : 1</text>
<text x="175.7" y="132.1">SECTION A-A</text>
<text x="176.4" y="134.5">SCALE 1 : 2</text>
<text x="266.3" y="141.1">Sentido da Veia</text>
<text x="259.8" y="146.7">C</text>
<text x="266.3" y="147.2">Borda Carta 0,4mm</text>
<text x="266.3" y="153.1">Borda ABS 2mm Redonda</text>
<text x="266.3" y="159">Borda ABS 0,4mm</text>
<text x="266.3" y="164.4">Sem Borda</text>
<text x="148.4" y="169.3">Projetista:</text>
<text x="173.5" y="169.5">Descrição:</text>
<text x="148.4" y="176.6">Revisor:</text>
<text x="148.4" y="183.2">Data:</text>
<text x="173.4" y="183.3">Código Padrão:</text>
<text x="225.1" y="183.3">Código Interno:</text>
<text x="268" y="183.2">Rev.:</text>
<text x="148.4" y="190.5">Unid. Medida:</text>
<text x="148.4" y="197.2">Folha:</text>
<text x="205.3" y="199.5">ESTE DESENHO NÃO PODE SER REPRODUZIDO SEM AUTORIZAÇÃO</text>
</g>
<g font-size="1.9">
<text x="158.1" y="64.2">⌀6 ↧ 6</text>
<text x="246.1" y="79.4">⌀6 ↧ 6</text>
<text x="160.6" y="96">⌀6 ↧ 6</text>
</g>
<g font-size="1.8">
<text x="119.9" y="186">BRAVO IND. E COMÉRCIO</text>
<text x="122.7" y="188.1">DE MÓVEIS S.A.</text>
<text x="119.9" y="192.4">Rua Giuseppe Urani, 111</text>
<text x="122.2" y="196.7">Uberlândia - MG</text>
<text x="123.3" y="194.6">Polo Moveleiro</text>
<text x="119.9" y="201">FONE: 55 (34) 3292-6900</text>
<text x="123.3" y="198.8">CEP:38402-359</text>
</g>
</svg>
